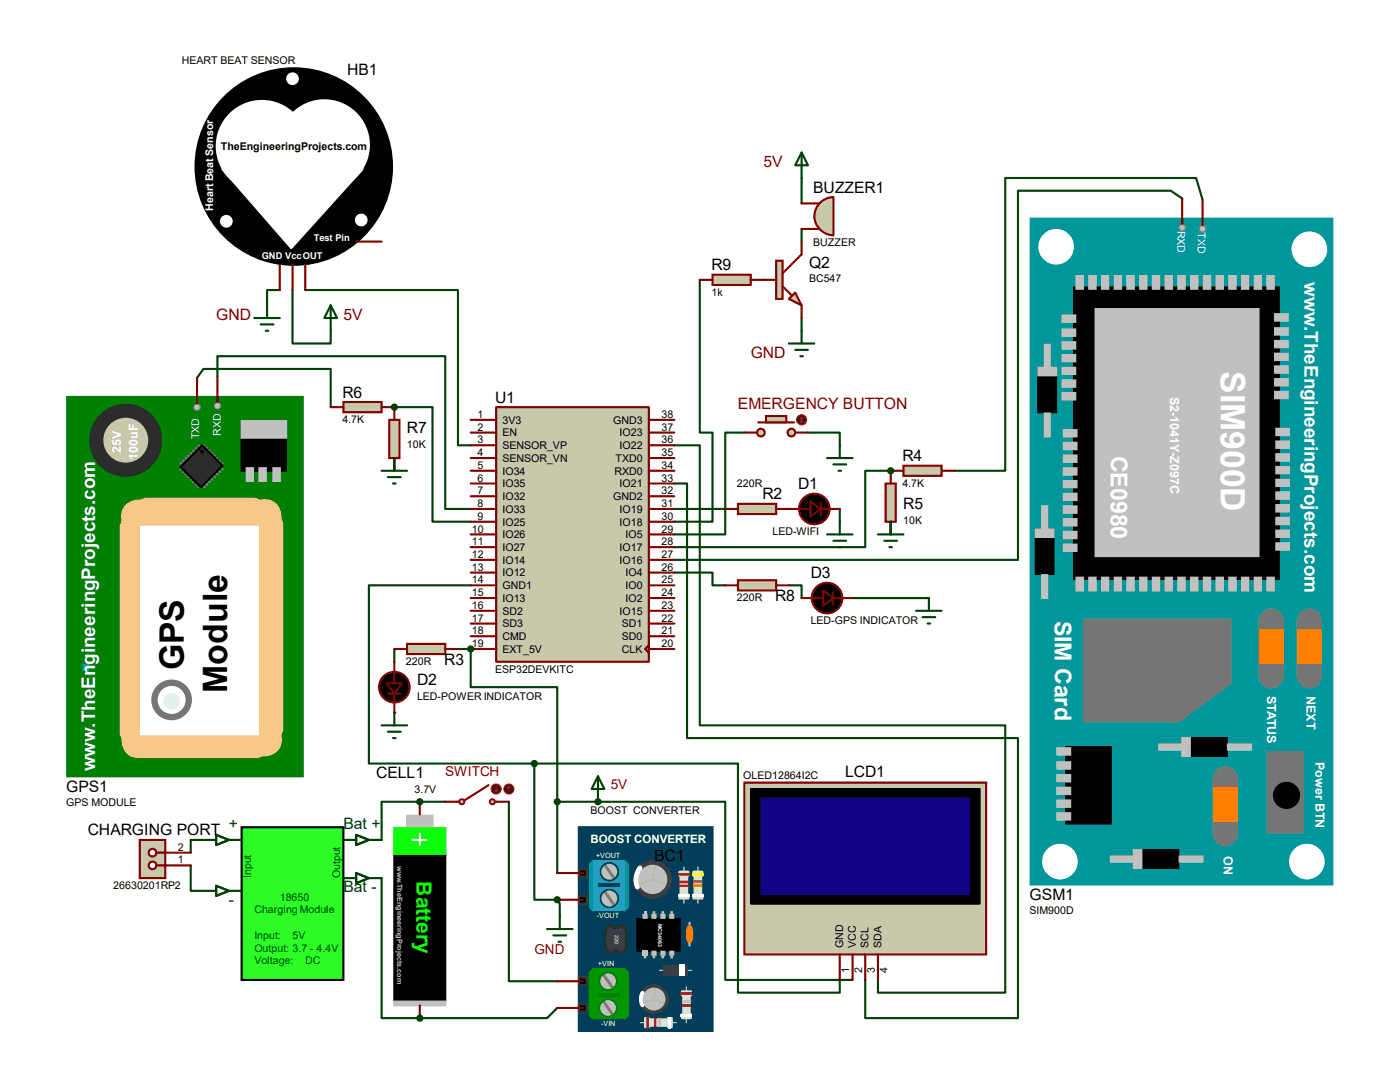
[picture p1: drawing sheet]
<svg xmlns="http://www.w3.org/2000/svg" width="279mm" height="216mm" viewBox="0 0 279 216" stroke-linecap="round" stroke-linejoin="round" font-family="sans-serif">
<path d="M235.9 39.6l-2.3-1.5h-30.4v73.6h-68.6M43.4 75.1v-4h45.5v30.5h5M134.6 101.6h10.1M167.6 101.6v2.5" fill="none" stroke="#004000" stroke-width=".42"/>
<circle cx="157.4" cy="101.6" r=".21" fill="#004000"/>
<path d="M240 39.8l-1.3-4.3h-38.1v58.4h-10.1M177.8 104.1v2.5M78.7 129.5v2.5" fill="none" stroke="#004000" stroke-width=".42"/>
<circle cx="177.8" cy="93.9" r=".21" fill="#004000"/>
<path d="M39.3 75.4l1.3-1.8h25.4v7.6M78.7 91.4v2.5M177.8 93.9h-5.1v15.3h-38.1" fill="none" stroke="#004000" stroke-width=".42"/>
<circle cx="78.7" cy="81.2" r=".21" fill="#004000"/>
<path d="M78.7 81.2h7.6v22.9h7.6M134.6 114.3h7.6v2.5h2.5M157.4 116.8h2.6v2.5M170.1 119.3h15.3" fill="none" stroke="#004000" stroke-width=".42"/>
<circle cx="78.7" cy="142.2" r=".21" fill="#004000"/>
<path d="M111.2 201.1l-2 2.1h-25.4" fill="none" stroke="#004000" stroke-width=".42"/>
<circle cx="83.8" cy="203.2" r=".21" fill="#004000"/>
<path d="M91.4 129.5h2.5M111.2 160v14.2M38.1 172.7v5.1h2.5M40.6 167.6h-2.5v2.5M76.2 175.2v28h7.6" fill="none" stroke="#004000" stroke-width=".42"/>
<circle cx="93.9" cy="129.5" r=".21" fill="#004000"/>
<path d="M93.9 129.5v7.6h17.3v22.9M111.2 179.5l.5 .8v2.5" fill="none" stroke="#004000" stroke-width=".42"/>
<circle cx="111.2" cy="179.5" r=".21" fill="#004000"/>
<path d="M134.6 96.5h2.5v50.8h66.1v55.9h-30.5v-7.7M134.6 88.9h5.1v55.8h60.9v53.4h-25.4v-2.6M111.2 160h8.1" fill="none" stroke="#004000" stroke-width=".42"/>
<circle cx="119.3" cy="160" r=".21" fill="#004000"/>
<path d="M161.2 86.3h6.4v2.6M93.9 116.8h-20.3v35.6h33M83.8 160h-7.6v7.6M101.6 160v35.8h9.6M106.6 152.4v27.1h4.6M106.6 152.4h40.7v45.7h20.3v-2.6M119.3 160h25.4v35.5h25.4" fill="none" stroke="#004000" stroke-width=".42"/>
<circle cx="83.8" cy="160" r=".21" fill="#004000"/>
<path d="M160 45.7v2.5M160 63.5v2.5M83.8 160h5.1" fill="none" stroke="#004000" stroke-width=".42"/>
<circle cx="152.4" cy="55.8" r=".21" fill="#004000"/>
<path d="M160 35.5v5.1M55.8 57.9h-2.5v3M58.4 57.9v10.6h7.6v-2.5M60.9 57.9h30.5v31h2.5M139.7 55.8v30.5h2.5v17.8h-7.6M148.5 86.3h-3.8v20.3h-10.1" fill="none" stroke="#004000" stroke-width=".42"/>
<path d="M13.4 79.2h47v75.7h-47z" fill="#008000" stroke="#008000" stroke-width=".42"/>
<path d="M24.1 99.5h32.2v51.6h-32.2z" fill="#f8c887" stroke="#f8c887" stroke-width=".42"/>
<path d="M28.2 105.1h23.3v41.4h-23.3z" fill="#fff" stroke="#fff" stroke-width=".42"/>
<path d="M16.5 132.5h1.2v1.3h-1.2z" fill="#00979c"/>
<g fill="#c0c0c0" stroke="#808080" stroke-width=".25">
<circle cx="39.3" cy="81.2" r=".64"/>
<circle cx="43.4" cy="81" r=".64"/>
</g>
<path d="M27.9 98.3a4.8 4.8 0 0 0-5.1 5.5M52 98.3a4.8 4.8 0 0 1 5.6 5M22.8 147.5a4.8 4.8 0 0 0 5.6 5.1M57.6 146.8a4.8 4.8 0 0 1-5.1 5.6" fill="none" stroke="#008000" stroke-width="2.8"/>
<circle cx="34.2" cy="139.7" r="3.4" fill="none" stroke="#757575" stroke-width="1.3"/>
<circle cx="34.2" cy="139.9" r="1.44" fill="#e3fcdc" stroke="#e3fcdc" stroke-width=".42"/>
<circle cx="25.1" cy="87.8" r="5.9" fill="#c8c8aa" stroke="#2c2c2c" stroke-width="2.8"/>
<g fill="none" stroke="#808080" stroke-width=".47">
<path d="M36 92.4l.5 .5M36.5 91.9l.5 .5M36.5 93.2l-.5 .5M37 91.4l.5 .5M37 93.7l-.5 .5M37.5 90.9l.6 .5M37.5 94.2l-.5 .5M38.1 90.4l.5 .5M38.1 94.7l-.6 .5M38.6 89.9l.5 .5M38.6 95.2l-.5 .5M39.1 89.4l.5 .5"/>
<path d="M39.1 95.7l-.5 .5M39.6 88.9l.5 .5M39.6 96.2l-.5 .5M40.1 96.7l-.5 .5M40.3 96.7l.6 .5M40.9 96.2l.5 .5M40.9 88.9l-.6 .5M41.4 95.7l.5 .5M41.4 89.4l-.5 .5M41.9 95.2l.5 .5M41.9 89.9l-.5 .5M42.4 94.7l.5 .5"/>
<path d="M42.4 90.4l-.5 .5M42.9 94.2l.5 .5M42.9 90.9l-.5 .5M43.4 93.7l.5 .5M43.4 91.4l-.5 .5M43.9 93.2l.5 .5M43.9 91.9l-.5 .5M44.4 92.4l-.5 .5"/>
</g>
<path d="M40.3 88.9l4.1 4-4.3 4.3-4.1-4z" fill="#2c2c2c" stroke="#000" stroke-width=".42"/>
<circle cx="40.3" cy="90.1" r=".3" fill="#000" stroke="#000" stroke-width=".2"/>
<path d="M48.2 87.6h8.9v6.3h-8.9z" fill="#000" stroke="#000" stroke-width=".42"/>
<g fill="#c0c0c0" stroke="#c0c0c0" stroke-width=".42">
<path d="M49.2 93.4h1.3v2.6h-1.3z"/>
<path d="M51.8 93.4h1.2v2.6h-1.2z"/>
<path d="M54.6 93.4h1.2v2.6h-1.2z"/>
<path d="M48.2 84h8.9v3.3h-8.9z"/>
</g>
<path d="M39.3 75.4v5.1M43.4 75.1v5.1M157.4 101.6h4.4M163.8 101.6h3.8M78.7 132v4.4M78.7 138.4v3.8" fill="none" stroke="#800000" stroke-width=".42"/>
<g fill="#000" stroke="#800000" stroke-width=".42">
<circle cx="162.5" cy="101.6" r="3"/>
<circle cx="78.7" cy="137.1" r="3"/>
</g>
<path d="M163.8 100.3v2.5M77.4 138.4h2.6" fill="none" stroke="#800000" stroke-width=".38"/>
<path d="M161.8 100l2 1.6-2 1.5zM77.2 136.4h3l-1.5 2z" fill="#000" stroke="#800000" stroke-width=".38"/>
<path d="M99 81.2h30.5v50.8h-30.5z" fill="#c8c8aa" stroke="#800000" stroke-width=".42"/>
<g fill="none" stroke="#800000" stroke-width=".42">
<path d="M93.9 83.8h5.1M93.9 86.3h5.1M93.9 99h5.1M93.9 96.5h5.1M93.9 88.9h5.1M93.9 93.9h5.1M93.9 91.4h5.1M129.5 83.8h5.1M129.5 86.3h5.1M129.5 99h5.1M129.5 96.5h5.1M129.5 88.9h5.1"/>
<path d="M129.5 93.9h5.1M129.5 91.4h5.1M93.9 116.8h5.1M93.9 114.3h5.1M93.9 119.3h5.1M93.9 111.7h5.1M93.9 109.2h5.1M93.9 104.1h5.1M93.9 101.6h5.1M93.9 106.6h5.1M129.5 116.8h5.1M129.5 114.3h5.1"/>
<path d="M129.5 119.3h5.1M129.5 111.7h5.1M129.5 109.2h5.1M129.5 104.1h5.1M129.5 101.6h5.1M129.5 106.6h5.1M93.9 129.5h5.1M93.9 127h5.1M93.9 121.9h5.1M93.9 124.4h5.1M128.7 129.5l.8-.8v1.6zM129.5 129.5h5.1"/>
<path d="M129.5 127h5.1M129.5 121.9h5.1M129.5 124.4h5.1"/>
</g>
<path d="M205.7 43.6h60.2v132.9h-60.2z" fill="#00979c" stroke="#00979c" stroke-width=".42"/>
<g fill="#000" stroke="#000" stroke-width=".42">
<path d="M214.3 57.4h40.9v58.1h-40.9zM207.2 73.4h3.6v8.9h-3.6zM206.7 105.6h3.6v8.9h-3.6zM212.8 149.1h8.9v15.2h-8.9zM235.9 147.3h8.9v3.5h-8.9zM226.3 169.6h8.9v3.6h-8.9z"/>
<circle cx="256.8" cy="158.7" r="2.5"/>
</g>
<g fill="#c0c0c0" stroke="#c0c0c0" stroke-width=".42">
<path d="M218.7 61.7h32.5v49.3h-32.5z"/>
<path d="M254.7 108.4h2.6v1.3h-2.6z"/>
<path d="M254.7 105.9h2.6v1.2h-2.6z"/>
<path d="M254.7 103.3h2.6v1.3h-2.6z"/>
<path d="M254.7 100.8h2.6v1.3h-2.6z"/>
<path d="M254.7 98.3h2.6v1.2h-2.6z"/>
<path d="M254.7 95.7h2.6v1.3h-2.6z"/>
<path d="M254.7 93.2h2.6v1.2h-2.6z"/>
<path d="M254.7 90.6h2.6v1.3h-2.6z"/>
<path d="M254.7 88.1h2.6v1.3h-2.6z"/>
<path d="M254.7 85.6h2.6v1.2h-2.6z"/>
<path d="M254.5 78.2h2.5v1.3h-2.5z"/>
<path d="M254.5 75.6h2.5v1.3h-2.5z"/>
<path d="M254.5 73.1h2.5v1.3h-2.5z"/>
<path d="M254.5 70.6h2.5v1.2h-2.5z"/>
<path d="M254.5 68h2.5v1.3h-2.5z"/>
<path d="M254.5 65.5h2.5v1.3h-2.5z"/>
<path d="M254.5 62.7h2.5v1.3h-2.5z"/>
<path d="M212.3 108.7h2.5v1.2h-2.5z"/>
<path d="M212.3 106.1h2.5v1.3h-2.5z"/>
<path d="M212.3 103.6h2.5v1.3h-2.5z"/>
<path d="M212.3 101h2.5v1.3h-2.5z"/>
<path d="M212.3 98.5h2.5v1.3h-2.5z"/>
<path d="M212.3 96h2.5v1.2h-2.5z"/>
<path d="M212.3 93.4h2.5v1.3h-2.5z"/>
<path d="M212.3 90.9h2.5v1.3h-2.5z"/>
<path d="M212.3 88.3h2.5v1.3h-2.5z"/>
<path d="M212.3 85.8h2.5v1.3h-2.5z"/>
<path d="M212 78.4h2.6v1.3h-2.6z"/>
<path d="M212 75.9h2.6v1.3h-2.6z"/>
<path d="M212 73.4h2.6v1.2h-2.6z"/>
<path d="M212 70.8h2.6v1.3h-2.6z"/>
<path d="M212 68.3h2.6v1.3h-2.6z"/>
<path d="M212 65.7h2.6v1.3h-2.6z"/>
<path d="M212 62.9h2.6v1.3h-2.6z"/>
<path d="M214.8 55.1h1.3v2.5h-1.3z"/>
<path d="M217.4 55.1h1.3v2.5h-1.3z"/>
<path d="M219.9 55.1h1.3v2.5h-1.3z"/>
<path d="M222.5 55.1h1.2v2.5h-1.2z"/>
<path d="M225 55.1h1.3v2.5h-1.3z"/>
<path d="M227.5 55.1h1.3v2.5h-1.3z"/>
<path d="M230.1 55.1h1.3v2.5h-1.3z"/>
<path d="M232.6 55.1h1.3v2.5h-1.3z"/>
<path d="M235.2 55.1h1.2v2.5h-1.2z"/>
<path d="M237.7 55.1h1.3v2.5h-1.3z"/>
<path d="M240.2 55.1h1.3v2.5h-1.3z"/>
<path d="M242.8 55.1h1.3v2.5h-1.3z"/>
<path d="M245.3 55.1h1.3v2.5h-1.3z"/>
<path d="M247.9 55.1h1.2v2.5h-1.2z"/>
<path d="M250.4 55.1h1.3v2.5h-1.3z"/>
<path d="M252.9 55.1h1.3v2.5h-1.3z"/>
<path d="M214.8 115.3h1.3v2.5h-1.3z"/>
<path d="M217.4 115.3h1.3v2.5h-1.3z"/>
<path d="M219.9 115.3h1.3v2.5h-1.3z"/>
<path d="M222.5 115.3h1.2v2.5h-1.2z"/>
<path d="M225 115.3h1.3v2.5h-1.3z"/>
<path d="M227.5 115.3h1.3v2.5h-1.3z"/>
<path d="M230.1 115.3h1.3v2.5h-1.3z"/>
<path d="M232.6 115.3h1.3v2.5h-1.3z"/>
<path d="M235.2 115.3h1.2v2.5h-1.2z"/>
<path d="M237.7 115.3h1.3v2.5h-1.3z"/>
<path d="M240.2 115.3h1.3v2.5h-1.3z"/>
<path d="M242.8 115.3h1.3v2.5h-1.3z"/>
<path d="M245.3 115.3h1.3v2.5h-1.3z"/>
<path d="M247.9 115.3h1.2v2.5h-1.2z"/>
<path d="M250.4 115.3h1.3v2.5h-1.3z"/>
<path d="M252.9 115.3h1.3v2.5h-1.3z"/>
<path d="M211 162.3h2.6v1.2h-2.6z"/>
<path d="M211 159.7h2.6v1.3h-2.6z"/>
<path d="M211 157.2h2.6v1.3h-2.6z"/>
<path d="M211 154.6h2.6v1.3h-2.6z"/>
<path d="M211 152.1h2.6v1.3h-2.6z"/>
<path d="M211 149.3h2.6v1.3h-2.6z"/>
<path d="M207.2 73.4h3.6v1.5h-3.6z"/>
<path d="M208.5 82.5h1v4.6h-1z"/>
<path d="M208.5 68.8h1v4.6h-1z"/>
<path d="M226.3 169.6h1.5v3.6h-1.5z"/>
<path d="M235.4 170.9h4.6v1h-4.6z"/>
<path d="M221.7 170.9h4.6v1h-4.6z"/>
<path d="M235.9 147.3h1.5v3.5h-1.5z"/>
<path d="M245.1 148.5h4.5v1.1h-4.5z"/>
<path d="M231.4 148.5h4.5v1.1h-4.5z"/>
<path d="M206.7 105.6h3.6v1.5h-3.6z"/>
<path d="M208 114.8h1v4.5h-1z"/>
<path d="M208 101h1v4.6h-1z"/>
</g>
<path d="M252.9 150.1h7.2v16h-7.2z" fill="#757575" stroke="#757575" stroke-width=".42"/>
<path d="M253.7 123.9v10.9M261.3 123.9v10.9M244.6 155.4v10.9" fill="none" stroke="#757575" stroke-width="5.1"/>
<g fill="#ff8000" stroke="#ff8000" stroke-width=".42">
<path d="M242.3 157.2h4.5v6.6h-4.5z"/>
<path d="M259 125.7h4.6v6.6h-4.6z"/>
<path d="M251.4 125.7h4.6v6.6h-4.6z"/>
</g>
<g fill="#fff" stroke="#fff" stroke-width=".42">
<circle cx="211.5" cy="171.9" r="3.3"/>
<circle cx="261.3" cy="49.7" r="3.3"/>
<circle cx="210.8" cy="49.2" r="3.3"/>
<circle cx="260.8" cy="171.9" r="3.3"/>
</g>
<path d="M261.6 97h1.2v1.3h-1.2z" fill="#00979c"/>
<g fill="#c0c0c0" stroke="#808080" stroke-width=".25">
<circle cx="240" cy="45.7" r=".64"/>
<circle cx="235.9" cy="45.4" r=".64"/>
</g>
<path d="M216.4 123.7h29.2v12.7l-10.4 7.6h-18.8z" fill="#757575" stroke="#757575" stroke-width=".42"/>
<path d="M235.9 39.6v5.1M240 39.8v5.1" fill="none" stroke="#800000" stroke-width=".42"/>
<path d="M165.1 106.6h5M166.3 107.9h2.6M167.3 109.2h.6M167.6 104.1v2.5" fill="none" stroke="#004000" stroke-width=".42"/>
<path d="M147.3 100.5h7.6v2.1h-7.6z" fill="#c8c8aa" stroke="#800000" stroke-width=".42"/>
<path d="M144.7 101.6h2.6M154.9 101.6h2.5" fill="none" stroke="#800000" stroke-width=".42"/>
<path d="M81.2 128.5h7.7v2h-7.7z" fill="#c8c8aa" stroke="#800000" stroke-width=".42"/>
<path d="M78.7 129.5h2.5M88.9 129.5h2.5" fill="none" stroke="#800000" stroke-width=".42"/>
<path d="M180.3 92.9h7.6v2.1h-7.6z" fill="#c8c8aa" stroke="#800000" stroke-width=".42"/>
<path d="M177.8 93.9h2.5M187.9 93.9h2.6" fill="none" stroke="#800000" stroke-width=".42"/>
<path d="M176.7 96.5h2.1v7.6h-2.1z" fill="#c8c8aa" stroke="#800000" stroke-width=".42"/>
<path d="M177.8 93.9v2.6M177.8 104.1v2.5" fill="none" stroke="#800000" stroke-width=".42"/>
<path d="M175.2 106.6h5.1M176.5 107.9h2.5M177.5 109.2h.5M177.8 104.1v2.5" fill="none" stroke="#004000" stroke-width=".42"/>
<circle cx="177.8" cy="93.9" r=".51" fill="#004000" stroke="#004000" stroke-width=".42"/>
<path d="M68.5 80.2h7.7v2.1h-7.7z" fill="#c8c8aa" stroke="#800000" stroke-width=".42"/>
<path d="M66 81.2h2.5M76.2 81.2h2.5" fill="none" stroke="#800000" stroke-width=".42"/>
<path d="M77.7 83.8h2v7.6h-2z" fill="#c8c8aa" stroke="#800000" stroke-width=".42"/>
<path d="M78.7 81.2v2.6M78.7 91.4v2.5M160 119.3h4.3M166.3 119.3h3.8" fill="none" stroke="#800000" stroke-width=".42"/>
<path d="M76.2 93.9h5M77.4 95.2h2.6M78.4 96.5h.6M78.7 91.4v2.5" fill="none" stroke="#004000" stroke-width=".42"/>
<circle cx="78.7" cy="81.2" r=".51" fill="#004000" stroke="#004000" stroke-width=".42"/>
<circle cx="165.1" cy="119.3" r="3" fill="#000" stroke="#800000" stroke-width=".42"/>
<path d="M166.3 118.1v2.5" fill="none" stroke="#800000" stroke-width=".38"/>
<path d="M164.3 117.8l2 1.5-2 1.6z" fill="#000" stroke="#800000" stroke-width=".38"/>
<path d="M147.3 115.8h7.6v2h-7.6z" fill="#c8c8aa" stroke="#800000" stroke-width=".42"/>
<path d="M144.7 116.8h2.6M154.9 116.8h2.5M83.8 160v2.5M83.8 200.6v2.6" fill="none" stroke="#800000" stroke-width=".42"/>
<path d="M185.4 119.3v2.6M182.8 121.9h5.1M184.1 123.1h2.5M185.1 124.4h.5M76.2 144.7h5M77.4 146h2.6M78.4 147.3h.6M78.7 142.2v2.5" fill="none" stroke="#004000" stroke-width=".42"/>
<path d="M78.7 170.4h10.2v29.2h-10.2z" fill="#000" stroke="#000" stroke-width=".42"/>
<g fill="#c0c0c0" stroke="#c0c0c0" stroke-width=".42">
<path d="M81.2 162.8h5.1v2.3h-5.1z"/>
<path d="M78.7 199.9h10.2v.7h-10.2z"/>
</g>
<path d="M78.7 165.3h10.2v5.1h-10.2z" fill="#0f0" stroke="#0f0" stroke-width=".42"/>
<path d="M82.3 167.6h2.7M83.8 166.3v2.3" fill="none" stroke="#fff" stroke-width=".42"/>
<path d="M115.5 165.1h26.7v40.7h-26.7z" fill="#023d59" stroke="#023d59" stroke-width=".42"/>
<circle cx="130.3" cy="175.5" r="3.5" fill="#c0c0c0"/>
<path d="M130.3 175.5l-2.8 1M130.3 175.5l2.8 1M130.8 172.4l-.5 3.1" fill="none" stroke="#b4b4b4" stroke-width=".42"/>
<circle cx="130.3" cy="175.5" r="3.4" fill="none" stroke="#403d43" stroke-width=".93"/>
<path d="M127.7 173.2a3.9 3.9 0 0 0-.5 3.8" fill="none" stroke="#fff" stroke-width=".97"/>
<path d="M115.5 195h1.6v1.6h-1.6zM115.5 200.4h1.6v1.5h-1.6z" fill="#000" stroke="#373737" stroke-width=".42"/>
<path d="M139.1 172.9h.3v1h-.3zM139.1 179.3h.3v1h-.3z" fill-rule="evenodd" fill="#c0c0c0"/>
<path d="M138.4 173.9h1.8v.8h-.3v3.8h.3v.8h-1.8v-.8h.2v-3.8h-.2z" fill="#e0e0d0" stroke="#e0e0d0" stroke-width=".42"/>
<path d="M138.1 174.2h2.3v.5h-2.3z" fill="#ff0"/>
<path d="M138.4 175.7h1.8v.5h-1.8z" fill="#c000c0"/>
<path d="M138.4 176.5h1.8v.5h-1.8z" fill="#ff8000"/>
<path d="M138.1 178.5h2.3v.5h-2.3z" fill="#fff"/>
<path d="M127.2 183.3h8.4v6.4h-8.4z" fill="#000" stroke="#000" stroke-width=".42"/>
<g fill="#c0c0c0">
<path d="M128.2 189.7h1v1h-1z"/>
<path d="M128.5 181.8h.5v.5h-.5z"/>
</g>
<g fill="#c0c0c0">
<path d="M128.5 190.7h.5v.5h-.5zM130 189.7h1v1h-1z" fill-rule="evenodd"/>
<path d="M130.3 190.7h.5v.5h-.5zM131.8 189.7h1v1h-1z" fill-rule="evenodd"/>
<path d="M132 190.7h.5v.5h-.5zM133.6 189.7h1v1h-1z" fill-rule="evenodd"/>
<path d="M133.8 190.7h.5v.5h-.5zM133.6 182.3h1v1h-1z" fill-rule="evenodd"/>
<path d="M133.8 181.8h.5v.5h-.5zM131.8 182.3h1v1h-1z" fill-rule="evenodd"/>
<path d="M132 181.8h.5v.5h-.5zM130 182.3h1v1h-1z" fill-rule="evenodd"/>
<path d="M130.3 181.8h.5v.5h-.5zM128.2 182.3h1v1h-1z" fill-rule="evenodd"/>
<path d="M131.5 193.5h1v.3h-1zM137.1 193.5h1v.3h-1z" fill-rule="evenodd"/>
</g>
<path d="M132.5 192.7h4.6v1.8h-4.6z" fill="#403d43" stroke="#403d43" stroke-width=".42"/>
<path d="M135.6 192.5h1v2.3h-1z" fill="#fff"/>
<path d="M121.6 184.6h.5l.5 .5h.5l.6-.2v-.3h.5l.7 1v3.3l-.2 .8-.5 .5h-.5l-.3-.5h-.8l-.7 .5-.5-.3-.3-.5-.2-.7v-2.6l.2-.7z" fill="#403d43"/>
<path d="M121.4 184.9l.7-.3 .3 .5a.77 .77 0 0 0 1.3-.5 1.37 1.37 0 0 1 1.2 1.5v2.6a1.43 1.43 0 0 1-1.2 1.5 .77 .77 0 0 0-1.3-.4l-.3 .4a1.37 1.37 0 0 1-1.2-1.5v-3z" fill="none" stroke="#2a2a2a" stroke-width=".42"/>
<path d="M136.9 196.8h.2v1h-.2zM136.9 203.2h.2v1h-.2z" fill-rule="evenodd" fill="#c0c0c0"/>
<path d="M136.1 197.8h1.8v.8h-.3v3.8h.3v.8h-1.8v-.8h.3v-3.8h-.3z" fill="#e0e0d0" stroke="#e0e0d0" stroke-width=".42"/>
<path d="M135.8 198.1h2.3v.5h-2.3z" fill="#873614"/>
<path d="M136.1 199.6h1.8v.5h-1.8z" fill="#c0c0c0"/>
<path d="M136.1 200.4h1.8v.5h-1.8z" fill="#873614"/>
<path d="M135.8 202.4h2.3v.5h-2.3z" fill="#fff"/>
<circle cx="130.5" cy="199.3" r="2.5" fill="#c0c0c0"/>
<path d="M130.5 199.3l-2 .8M130.5 199.3l2 .8M130.8 197.1l-.3 2.2" fill="none" stroke="#b4b4b4" stroke-width=".42"/>
<circle cx="130.5" cy="199.3" r="2.62" fill="none" stroke="#403d43" stroke-width=".68"/>
<path d="M128.2 198.1l-.3 .7a2.46 2.46 0 0 0 .3 1.8" fill="none" stroke="#fff" stroke-width=".76"/>
<path d="M127.7 203.9h1v.3h-1zM134.1 203.9h1v.3h-1z" fill-rule="evenodd" fill="#c0c0c0"/>
<path d="M128.7 203.2h.8v.2h3.8v-.2h.8v1.7h-.8v-.2h-3.8v.2h-.8z" fill="#e0e0d0" stroke="#e0e0d0" stroke-width=".42"/>
<path d="M129 202.9h.5v2.3h-.5zM130.5 203.2h.5v1.7h-.5z" fill-rule="evenodd" fill="#f00"/>
<path d="M131.3 203.2h.5v1.7h-.5z" fill="#c0c0c0"/>
<path d="M133.3 202.9h.5v2.3h-.5z" fill="#fff"/>
<path d="M118.3 193.3h6.4v10.1h-6.4z" fill="#00c000"/>
<circle cx="121.4" cy="201.1" r="1.79" fill="#c0c0c0"/>
<path d="M120.1 199.9l.5-.4 2 2.9-.5 .3z" fill="#808080"/>
<circle cx="121.4" cy="201.1" r="1.79" fill="none" stroke="#008000" stroke-width=".42"/>
<path d="M119.3 198.1h4.4v.7h-4.4z" fill="#008000"/>
<circle cx="121.4" cy="195.8" r="1.79" fill="#c0c0c0"/>
<path d="M120.1 194.6l.5-.4 2 2.9-.5 .3z" fill="#808080"/>
<circle cx="121.4" cy="195.8" r="1.79" fill="none" stroke="#008000" stroke-width=".42"/>
<path d="M124.7 193.3l.7 .7v8.6l-.7 .8z" fill="#009500" stroke="#009500" stroke-width=".2"/>
<path d="M118.3 171.7h6.4v10.1h-6.4z" fill="#2e9df7"/>
<circle cx="121.6" cy="173.9" r="1.79" fill="#c0c0c0"/>
<path d="M120.4 172.7l.5-.4 2 2.9-.5 .4z" fill="#808080"/>
<circle cx="121.6" cy="173.9" r="1.79" fill="none" stroke="#12426d" stroke-width=".42"/>
<path d="M119.3 176.2h4.4v.8h-4.4z" fill="#12466d"/>
<circle cx="121.6" cy="179.3" r="1.79" fill="#c0c0c0"/>
<path d="M120.4 178l.5-.3 2 2.8-.5 .4z" fill="#808080"/>
<circle cx="121.6" cy="179.3" r="1.79" fill="none" stroke="#12426d" stroke-width=".42"/>
<g fill="#1d6ca9" stroke="#1d6ca9" stroke-width=".2">
<path d="M117.6 172.4l.7-.7v10.1l-.7-.7z"/>
<path d="M124.7 171.7l.7 .7v8.7l-.7 .7z"/>
</g>
<path d="M118.3 193.3v10.1l-.7-.8v-8.6z" fill="#009500" stroke="#009500" stroke-width=".2"/>
<path d="M137.6 184.1v.5M137.6 188.2v.5" fill="none" stroke="#c0c0c0" stroke-width=".42"/>
<path d="M137.4 184.9h.5l.2 .7v1.6l-.2 .7h-.5l-.3-.7v-1.6z" fill="#ff8000" stroke="#ff8000" stroke-width=".42"/>
<path d="M115.5 178.8h1.6v1.5h-1.6zM115.5 173.4h1.6v1.6h-1.6z" fill="#000" stroke="#373737" stroke-width=".42"/>
<path d="M136.4 172.9h.2v1h-.2zM136.4 179.3h.2v1h-.2z" fill-rule="evenodd" fill="#c0c0c0"/>
<path d="M135.6 173.9h1.8v.8h-.3v3.8h.3v.8h-1.8v-.8h.2v-3.8h-.2z" fill="#e0e0d0" stroke="#e0e0d0" stroke-width=".42"/>
<path d="M135.3 174.2h2.3v.5h-2.3zM135.6 175.7h1.8v.5h-1.8zM135.6 176.5h1.8v.5h-1.8z" fill-rule="evenodd" fill="#f00"/>
<path d="M135.3 178.5h2.3v.5h-2.3z" fill="#fff"/>
<path d="M111.2 179.5h5.1M111.2 174.2h5.1M111.2 195.8h5.1M111.2 201.1h5.1" fill="none" stroke="#800000" stroke-width=".42"/>
<path d="M48.2 165.1h20.3v30.4h-20.3z" fill="#2dfc27" stroke="#000" stroke-width=".42"/>
<g fill="none" stroke="#004000" stroke-width=".42">
<path d="M119.3 154.9l1.3 2.5h-2.5zM119.3 154.9v5.1M40.6 167.6h2.5M40.6 177.8h2.5M43.1 166.6l2.6 1-2.6 1zM43.1 176.7l2.6 1.1-2.6 1zM45.7 167.6h2.5M45.7 177.8h2.5M68.5 167.6h2.6M68.5 175.2h2.6M71.1 166.6l2.5 1-2.5 1zM71.1 174.2l2.5 1-2.5 1z"/>
<path d="M73.6 167.6h2.6M73.6 175.2h2.6M109.2 185.4h5.1M110.4 186.6h2.6M111.5 187.9h.5M111.7 182.8v2.6"/>
</g>
<circle cx="83.8" cy="203.2" r=".51" fill="#004000" stroke="#004000" stroke-width=".42"/>
<path d="M27.9 167.6h5.1v7.6h-5.1z" fill="#c8c8aa" stroke="#800000" stroke-width=".42"/>
<path d="M31.2 172.7h1.8" fill="none" stroke="#800000" stroke-width=".42"/>
<circle cx="30.4" cy="172.7" r=".76" fill="#fff" stroke="#800000" stroke-width=".42"/>
<path d="M31.2 170.1h1.8" fill="none" stroke="#800000" stroke-width=".42"/>
<circle cx="30.4" cy="170.1" r=".76" fill="#fff" stroke="#800000" stroke-width=".42"/>
<path d="M33 172.7h5.1M33 170.1h5.1" fill="none" stroke="#800000" stroke-width=".42"/>
<g fill="#004000" stroke="#004000" stroke-width=".42">
<circle cx="111.2" cy="160" r=".51"/>
<circle cx="93.9" cy="129.5" r=".51"/>
<circle cx="111.2" cy="179.5" r=".51"/>
</g>
<path d="M148.5 156.2h48.3v34.3h-48.3z" fill="#c8c8aa" stroke="#800000" stroke-width=".42"/>
<path d="M149.8 157.4h45.7v22.9h-45.7z" fill="#fff" stroke="#000" stroke-width=".25"/>
<path d="M149.8 157.4h45.7v22.9h-45.7z" fill="#100385" stroke="#000" stroke-width=".25"/>
<path d="M150.8 158.2h43.7v21.3h-43.7z" fill="none" stroke="#000" stroke-width="1.9"/>
<path d="M167.6 190.5v5M170.1 190.5v5M172.7 190.5v5M175.2 190.5v5" fill="none" stroke="#800000" stroke-width=".42"/>
<g fill="#004000" stroke="#004000" stroke-width=".42">
<circle cx="119.3" cy="160" r=".51"/>
<circle cx="106.6" cy="152.4" r=".51"/>
</g>
<g fill="#c8c8aa" stroke="#800000" stroke-width=".42">
<circle cx="157.9" cy="86.3" r=".76"/>
<circle cx="151.8" cy="86.3" r=".76"/>
</g>
<path d="M151.3 84.3h7.2" fill="none" stroke="#800000" stroke-width=".42"/>
<path d="M152.9 83h4v1.3h-4z" fill="#c8c8aa" stroke="#800000" stroke-width=".42"/>
<path d="M148.5 86.3h2.6M158.7 86.3h2.5" fill="none" stroke="#800000" stroke-width=".42"/>
<circle cx="160" cy="83.8" r="1.02" fill="#400000" stroke="#f00" stroke-width=".21"/>
<path d="M159.7 84l.3 .3M160 83.3v1M160 83.3l-.3 .2M160 83.3l.2 .2M160.2 84l-.2 .3" fill="none" stroke="#f00" stroke-width=".21"/>
<path d="M165.1 91.4h5M166.3 92.7h2.6M167.3 93.9h.6M167.6 88.9v2.5" fill="none" stroke="#004000" stroke-width=".42"/>
<g fill="#c8c8aa" stroke="#800000" stroke-width=".38">
<circle cx="98.3" cy="160" r=".51"/>
<circle cx="92.2" cy="160" r=".51"/>
</g>
<path d="M88.9 160h2.8M97.5 156.7l-4.8 3M98.8 160h2.8" fill="none" stroke="#800000" stroke-width=".42"/>
<circle cx="99" cy="157.4" r="1.02" fill="#400000" stroke="#f00" stroke-width=".21"/>
<path d="M98.8 157.7l.2 .2M99 156.9v1M99.3 157.7l-.3 .2" fill="none" stroke="#f00" stroke-width=".21"/>
<circle cx="101.6" cy="157.4" r="1.02" fill="#400000" stroke="#f00" stroke-width=".21"/>
<path d="M101.6 156.9l-.3 .3M101.6 156.9l.2 .3M101.6 156.9v1" fill="none" stroke="#f00" stroke-width=".21"/>
<circle cx="83.8" cy="160" r=".51" fill="#004000" stroke="#004000" stroke-width=".42"/>
<path d="M163.7 40.5a3.8 3.8 0 0 1 2.6-1.2v7.6a3.8 3.8 0 0 1-3.5-2.3 3.8 3.8 0 0 1 .9-4.1z" fill="#c8c8aa" stroke="#800000" stroke-width=".42"/>
<path d="M160 45.7h3.5M160 40.6h3.5" fill="none" stroke="#800000" stroke-width=".42"/>
<g fill="#c8c8aa" stroke="#800000" stroke-width=".42">
<path d="M157.4 59.6l1.3-1.2 1.3 2.5z"/>
<path d="M154.9 52h1.3v7.6h-1.3z"/>
</g>
<path d="M152.4 55.8h2.5M156.2 57.1l1.7 1.8M160 48.2v2.6l-3.8 3.8M160 60.9v2.6" fill="none" stroke="#800000" stroke-width=".42"/>
<path d="M157.4 68.5h5.1M158.7 69.8h2.5M159.7 71.1h.5M160 66v2.5" fill="none" stroke="#004000" stroke-width=".42"/>
<path d="M142.2 54.8h7.6v2.1h-7.6z" fill="#c8c8aa" stroke="#800000" stroke-width=".42"/>
<path d="M55.8 52.8v5.1M58.4 52.8v5.1M60.9 52.8v5.1M71.1 48.2h5.1M139.7 55.8h2.5M149.8 55.8h2.6" fill="none" stroke="#800000" stroke-width=".42"/>
<path d="M160 30.4l1.2 2.6h-2.5zM160 30.4v5.1M50.8 63.5h5M52 64.7h2.6M53 66h.6M53.3 60.9v2.6M66 60.9l1.3 2.6h-2.6zM66 60.9v5.1" fill="none" stroke="#004000" stroke-width=".42"/>
<circle cx="58.6" cy="33.2" r="19.6" fill="#000" stroke="#000" stroke-width=".42"/>
<g fill="#fff" stroke="#fff" stroke-width=".42">
<path d="M44.4 33.7h27.9l-14.2 15.8z"/>
<circle cx="52.3" cy="29.2" r="9"/>
<circle cx="64.7" cy="28.9" r="8.9"/>
<circle cx="45.2" cy="44.2" r="1.06"/>
<circle cx="72.1" cy="43.9" r="1.06"/>
<circle cx="58.4" cy="15.7" r="1.06"/>
</g>
<text font-size="6.7" fill="#fff" x="243.6" y="74.1" transform="rotate(90 243.6 74.1)">SIM900D</text>
<g font-size="6.7">
<text x="36.7" y="133.8" transform="rotate(-90 36.7 133.8)">GPS</text>
<text x="45.3" y="138.2" transform="rotate(-90 45.3 138.2)">Module</text>
</g>
<g font-size="4.6" fill="#fff">
<text x="221.7" y="90.9" transform="rotate(90 221.7 90.9)">CE0980</text>
<text x="210.5" y="123.8" transform="rotate(90 210.5 123.8)">SIM Card</text>
</g>
<text font-size="4.2" fill="#0f0" x="83.1" y="175.9" transform="rotate(90 83.1 175.9)">Battery</text>
<g font-size="3.8" fill="#fff">
<text x="260.3" y="56.3" transform="rotate(90 260.3 56.3)">www.TheEngineeringProjects.com</text>
<text x="19" y="153.9" transform="rotate(-90 19 153.9)">www.TheEngineeringProjects.com</text>
</g>
<g font-size="3.1">
<text x="69.3" y="15">HB1</text>
<text x="162.3" y="38.4">BUZZER1</text>
<text x="142" y="53.9">R9</text>
<text x="161.5" y="53.4">Q2</text>
<text x="68.3" y="79.3">R6</text>
<text x="98.8" y="80.3">U1</text>
<text x="81.2" y="86.4">R7</text>
<text x="180.1" y="92">R4</text>
<text x="152.1" y="99.7">R2</text>
<text x="159.3" y="97.6">D1</text>
<text x="180.3" y="101.6">R5</text>
<text x="154.7" y="120">R8</text>
<text x="161.8" y="115.4">D3</text>
<text x="83.2" y="136.7">D2</text>
<text x="88.6" y="132.7">R3</text>
<text x="75.1" y="155.2">CELL1</text>
<text x="168.7" y="155">LCD1</text>
<text x="13.2" y="157.9">GPS1</text>
<text x="17.5" y="166.7">CHARGING PORT</text>
<text x="130.6" y="171.8">BC1</text>
<text x="205.5" y="179.5">GSM1</text>
</g>
<g font-size="3.1" fill="#800000">
<text x="152.4" y="33.3">5V</text>
<text x="43.1" y="63.8">GND</text>
<text x="68.5" y="63.8">5V</text>
<text x="149.8" y="71.4">GND</text>
<text x="147.3" y="81.5">EMERGENCY BUTTON</text>
</g>
<g font-size="3.1" fill="#004000">
<text x="45.7" y="165.4">+</text>
<text x="68.5" y="165.4">Bat +</text>
<text x="68.5" y="178.1">Bat -</text>
<text x="45.7" y="180.6">-</text>
</g>
<g font-size="2.7" fill="#800000">
<text x="88.9" y="154.8">SWITCH</text>
<text x="121.9" y="157.4">5V</text>
<text x="106.6" y="190.4">GND</text>
</g>
<g font-size="2.5" fill="#fff">
<text x="233.6" y="79.2" transform="rotate(90 233.6 79.2)">S2-1041Y-Z097C</text>
<text x="24.2" y="90.3" transform="rotate(-90 24.2 90.3)">25V</text>
<text x="27.5" y="91.7" transform="rotate(-90 27.5 91.7)">100uF</text>
<text x="252.9" y="138.9" transform="rotate(90 252.9 138.9)">STATUS</text>
<text x="260.7" y="138.9" transform="rotate(90 260.7 138.9)">NEXT</text>
<text x="262.5" y="152" transform="rotate(90 262.5 152)">Power BTN</text>
<text x="244.2" y="170.8" transform="rotate(90 244.2 170.8)">ON</text>
</g>
<text font-size="2.3" fill="#fff" x="117.9" y="168.1">BOOST CONVERTER</text>
<g font-size="2.1">
<text x="36.3" y="12.8">HEART BEAT SENSOR</text>
<text x="44.1" y="30">TheEngineeringProjects.com</text>
<text x="162.3" y="49.1">BUZZER</text>
<text x="142" y="59">1k</text>
<text x="161.5" y="56.3">BC547</text>
<text x="95.3" y="83.4">1</text>
<text x="132" y="83.4">38</text>
<text x="68.3" y="84.4">4.7K</text>
<text x="81.2" y="89.3">10K</text>
<text x="95.3" y="85.9">2</text>
<text x="95.3" y="88.5">3</text>
<text x="100.3" y="84.5">3V3</text>
<text x="100.3" y="87.1">EN</text>
<text x="100.3" y="89.6">SENSOR_VP</text>
<text x="122.4" y="84.5">GND3</text>
<text x="123.7" y="89.6">IO22</text>
<text x="123.7" y="87.1">IO23</text>
<text x="132" y="88.5">36</text>
<text x="132" y="85.9">37</text>
<text x="95.3" y="93.6">5</text>
<text x="95.3" y="91">4</text>
<text x="100.3" y="94.7">IO34</text>
<text x="100.3" y="92.2">SENSOR_VN</text>
<text x="122.6" y="94.7">RXD0</text>
<text x="122.9" y="92.2">TXD0</text>
<text x="132" y="93.6">34</text>
<text x="132" y="91">35</text>
<text x="95.3" y="98.6">7</text>
<text x="95.3" y="101.2">8</text>
<text x="95.3" y="96.1">6</text>
<text x="100.3" y="99.8">IO32</text>
<text x="100.3" y="97.2">IO35</text>
<text x="122.4" y="99.8">GND2</text>
<text x="123.7" y="97.2">IO21</text>
<text x="132" y="98.6">32</text>
<text x="132" y="101.2">31</text>
<text x="132" y="96.1">33</text>
<text x="147.1" y="97.1">220R</text>
<text x="180.1" y="97.1">4.7K</text>
<text x="94.1" y="106.3">10</text>
<text x="95.3" y="103.7">9</text>
<text x="100.3" y="104.9">IO25</text>
<text x="100.3" y="107.4">IO26</text>
<text x="100.3" y="102.3">IO33</text>
<text x="123.7" y="104.9">IO18</text>
<text x="123.7" y="102.3">IO19</text>
<text x="124.8" y="107.4">IO5</text>
<text x="132" y="103.7">30</text>
<text x="132" y="106.3">29</text>
<text x="154.2" y="106.8">LED-WIFI</text>
<text x="180.3" y="104.6">10K</text>
<text x="94.1" y="113.9">13</text>
<text x="94.1" y="111.3">12</text>
<text x="94.1" y="108.8">11</text>
<text x="100.3" y="112.5">IO14</text>
<text x="100.3" y="109.9">IO27</text>
<text x="123.7" y="112.5">IO16</text>
<text x="123.7" y="109.9">IO17</text>
<text x="132" y="111.3">27</text>
<text x="132" y="108.8">28</text>
<text x="132" y="113.9">26</text>
<text x="94.1" y="116.4">14</text>
<text x="94.1" y="119">15</text>
<text x="100.3" y="117.6">GND1</text>
<text x="100.3" y="115">IO12</text>
<text x="124.8" y="117.6">IO0</text>
<text x="124.8" y="115">IO4</text>
<text x="132" y="116.4">25</text>
<text x="132" y="119">24</text>
<text x="147.1" y="120">220R</text>
<text x="94.1" y="121.5">16</text>
<text x="94.1" y="124">17</text>
<text x="100.3" y="120.1">IO13</text>
<text x="100.3" y="122.6">SD2</text>
<text x="100.3" y="125.2">SD3</text>
<text x="123.7" y="122.6">IO15</text>
<text x="124.1" y="125.2">SD1</text>
<text x="124.8" y="120.1">IO2</text>
<text x="132" y="121.5">23</text>
<text x="132" y="124">22</text>
<text x="161.8" y="124.5">LED-GPS INDICATOR</text>
<text x="94.1" y="126.6">18</text>
<text x="94.1" y="129.1">19</text>
<text x="100.3" y="127.7">CMD</text>
<text x="100.3" y="130.3">EXT_5V</text>
<text x="124.1" y="130.3">CLK</text>
<text x="124.1" y="127.7">SD0</text>
<text x="132" y="129.1">20</text>
<text x="132" y="126.6">21</text>
<text x="81" y="132.7">220R</text>
<text x="98.8" y="134.2">ESP32DEVKITC</text>
<text x="83.2" y="139.6">LED-POWER INDICATOR</text>
<text x="148.3" y="155.4">OLED12864I2C</text>
<text x="13.2" y="160.9">GPS MODULE</text>
<text x="82.7" y="158.2">3.7V</text>
<text x="117.9" y="162.4">BOOST CONVERTER</text>
<text x="35.5" y="172.3">1</text>
<text x="35.5" y="169.8">2</text>
<text x="22.6" y="177.4">26630201RP2</text>
<text x="205.5" y="182.5">SIM900D</text>
<text x="168.3" y="189.2" transform="rotate(-90 168.3 189.2)">GND</text>
<text x="170.8" y="189.2" transform="rotate(-90 170.8 189.2)">VCC</text>
<text x="173.4" y="189.2" transform="rotate(-90 173.4 189.2)">SCL</text>
<text x="175.9" y="189.2" transform="rotate(-90 175.9 189.2)">SDA</text>
<text x="169.5" y="194.2" transform="rotate(-90 169.5 194.2)">1</text>
<text x="172" y="194.2" transform="rotate(-90 172 194.2)">2</text>
<text x="174.6" y="194.2" transform="rotate(-90 174.6 194.2)">3</text>
<text x="177.1" y="194.2" transform="rotate(-90 177.1 194.2)">4</text>
</g>
<g font-size="2.1" fill="#fff">
<text x="42.5" y="42.1" transform="rotate(-90 42.5 42.1)">Heart Beat Sensor</text>
<text x="235" y="46" transform="rotate(90 235 46)">RXD</text>
<text x="239.1" y="46.4" transform="rotate(90 239.1 46.4)">TXD</text>
<text x="39.8" y="87.7" transform="rotate(-90 39.8 87.7)">TXD</text>
<text x="44.1" y="87" transform="rotate(-90 44.1 87)">RXD</text>
</g>
<g font-size="2.1" fill="#004000">
<text x="50.1" y="175.2" transform="rotate(-90 50.1 175.2)">Input</text>
<text x="55.8" y="179.7">18650</text>
<text x="67.9" y="175.2" transform="rotate(-90 67.9 175.2)">Output</text>
<text x="50.8" y="182.2">Charging Module</text>
<text x="50.8" y="187.3">Input:</text>
<text x="50.8" y="189.9">Output: 3.7 - 4.4V</text>
<text x="58.4" y="187.3">5V</text>
<text x="50.8" y="192.4">Voltage:</text>
<text x="60.9" y="192.4">DC</text>
</g>
<g font-size="1.9" fill="#fff">
<text x="52.2" y="51.6">GND VccOUT</text>
<text x="62.6" y="48.1">Test Pin</text>
</g>
<text font-size="1.4" fill="#c0c0c0" x="79.2" y="172.9" transform="rotate(90 79.2 172.9)">www.TheEngineeringProjects.com</text>
<g font-size="1.4" fill="#fff">
<text x="119" y="171.2">+VOUT</text>
<text x="119.1" y="183.2">-VOUT</text>
<text x="119.3" y="192.8">+VIN</text>
<text x="120" y="204.8">-VIN</text>
</g>
<g font-size="1.1" fill="#fff">
<text x="131.4" y="184.4" transform="rotate(90 131.4 184.4)">MC34063</text>
<text x="122.7" y="186.6" transform="rotate(90 122.7 186.6)">220</text>
</g>
</svg>
